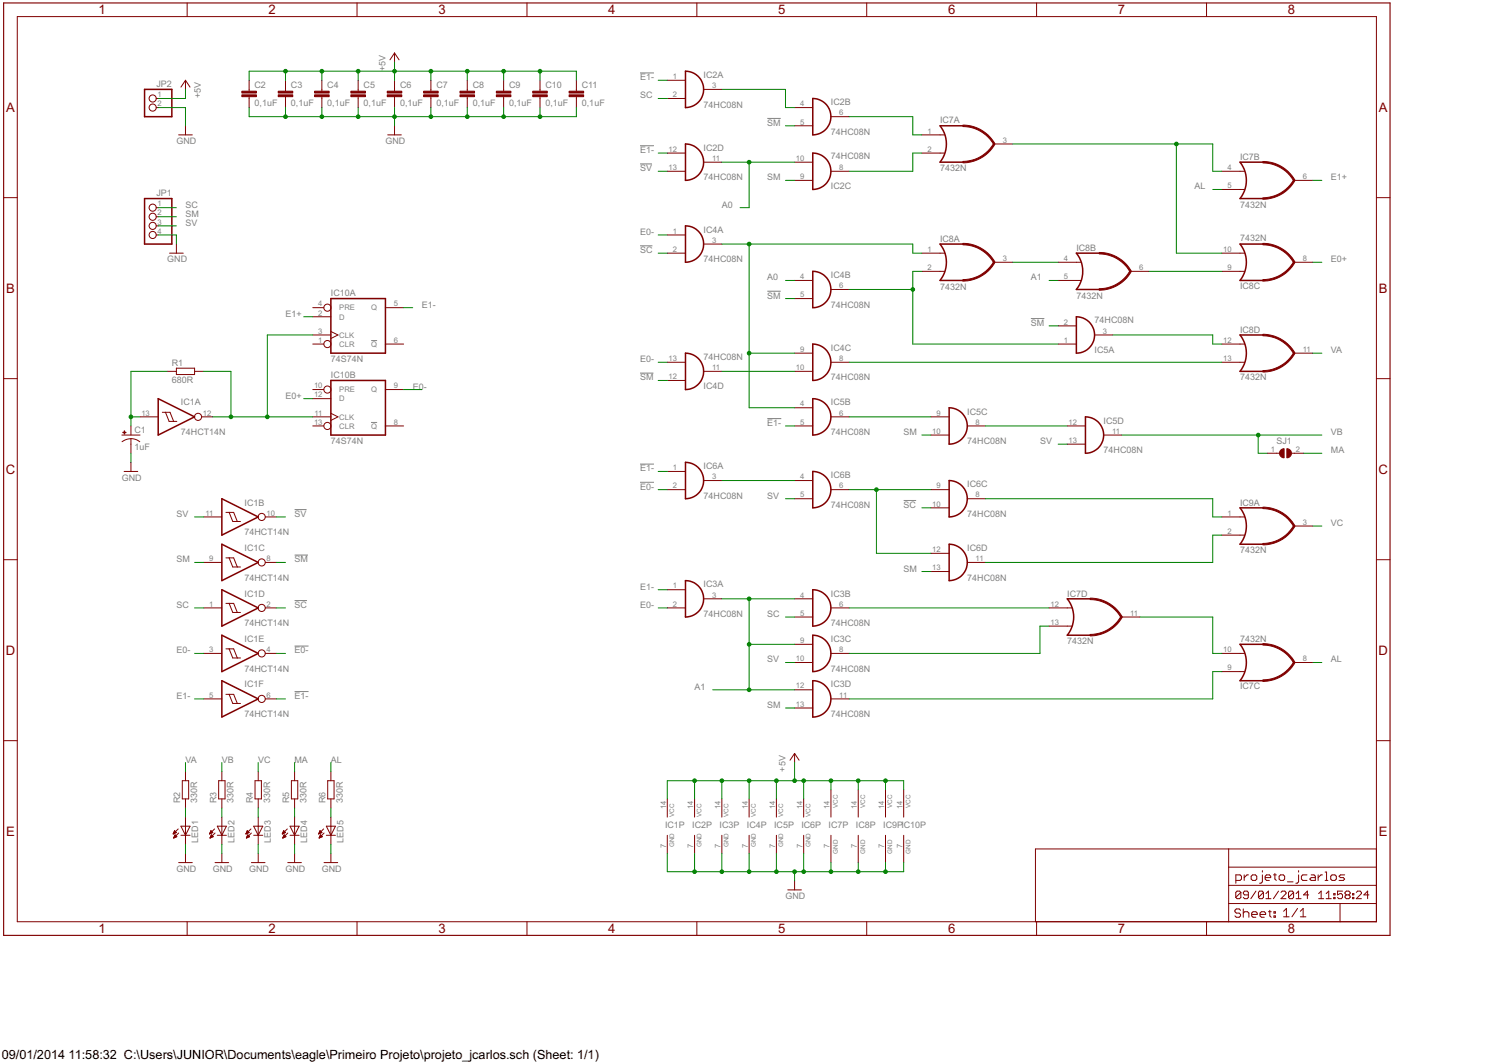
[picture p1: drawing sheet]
<svg xmlns="http://www.w3.org/2000/svg" width="420mm" height="297mm" viewBox="0 0 420 297" stroke-linecap="round" stroke-linejoin="round" font-family="sans-serif">
<g fill="none" stroke="#808080" stroke-width=".28">
<path d="M178.8 20.4h3.9M214.4 33.1h3.7M178.8 40.7h3.9M178.8 45.8h3.3M178.8 68.6h3.5M103.7 95.1h1.6M214.4 81.3h3.7M288 88.9h3.7M103.7 117.9h1.6M178.8 104.2h3.7M214.4 116.9h3.8M178.8 129.6h3.9"/>
<path d="M178.8 134.6h3.9M252.5 139.7h3.4M82.3 155h3.7M82.3 142.3h3.3M82.3 167.7h3.5M82.3 193.1h3.9M82.3 180.4h3.9"/>
</g>
<g fill="none" stroke="#800000" stroke-width=".42">
<path d="M191.5 19.9a5.1 5.1 0 0 1 5.1 5.1 5.1 5.1 0 0 1-5.1 5zM40.4 25h7.6v7.6h-7.6zM227.1 27.5a5.1 5.1 0 0 1 5 5.1 5.1 5.1 0 0 1-5 5.1zM268.9 35.1h-6.3a8.1 8.1 0 0 1 0 10.2h6.3M40.4 55.4h7.6v12.7h-7.6zM191.5 40.2a5.1 5.1 0 0 1 5.1 5.1 5.1 5.1 0 0 1-5.1 5.1zM227.1 42.7a5.1 5.1 0 0 1 5 5.1 5.1 5.1 0 0 1-5 5.1zM352.8 45.3h-6.4a8.1 8.1 0 0 1 0 10.1h6.4M191.5 63.1a5.1 5.1 0 0 1 5.1 5 5.1 5.1 0 0 1-5.1 5.1zM227.1 75.8a5.1 5.1 0 0 1 5 5 5.1 5.1 0 0 1-5 5.1zM268.9 68.1h-6.3a8.1 8.1 0 0 1 0 10.2h6.3M307 70.7h-6.3a8.1 8.1 0 0 1 0 10.1h6.3"/>
<path d="M352.8 68.1h-6.4a8.1 8.1 0 0 1 0 10.2h6.4M92.4 83.4h15.3v15.2h-15.3zM191.5 98.6a5.1 5.1 0 0 1 5.1 5.1 5.1 5.1 0 0 1-5.1 5.1zM227.1 96.1a5.1 5.1 0 0 1 5 5 5.1 5.1 0 0 1-5 5.1zM300.7 88.4a5.1 5.1 0 0 1 5.1 5.1 5.1 5.1 0 0 1-5.1 5.1zM352.8 93.5h-6.4a8.1 8.1 0 0 1 0 10.2h6.4M44.2 111.3l10.2 5.1-10.2 5.1zM92.4 106.2h15.3v15.3h-15.3zM227.1 111.3a5.1 5.1 0 0 1 5 5.1 5.1 5.1 0 0 1-5 5.1zM265.2 113.8a5.1 5.1 0 0 1 5 5.1 5.1 5.1 0 0 1-5 5.1zM303.2 116.4a5.1 5.1 0 0 1 5.1 5.1 5.1 5.1 0 0 1-5.1 5zM62 139.2l10.1 5.1-10.1 5.1z"/>
<path d="M191.5 129.1a5.1 5.1 0 0 1 5.1 5.1 5.1 5.1 0 0 1-5.1 5zM227.1 131.6a5.1 5.1 0 0 1 5 5.1 5.1 5.1 0 0 1-5 5.1zM265.2 134.2a5.1 5.1 0 0 1 5 5 5.1 5.1 0 0 1-5 5.1zM62 151.9l10.1 5.1-10.1 5.1zM265.2 151.9a5.1 5.1 0 0 1 5 5.1 5.1 5.1 0 0 1-5 5.1zM352.8 141.8h-6.4a8.1 8.1 0 0 1 0 10.1h6.4M62 164.6l10.1 5.1-10.1 5.1zM62 177.3l10.1 5.1-10.1 5.1zM191.5 162.1a5.1 5.1 0 0 1 5.1 5.1 5.1 5.1 0 0 1-5.1 5.1zM227.1 164.6a5.1 5.1 0 0 1 5 5.1 5.1 5.1 0 0 1-5 5.1zM227.1 177.3a5.1 5.1 0 0 1 5 5.1 5.1 5.1 0 0 1-5 5.1zM304.5 167.2h-6.3a8.1 8.1 0 0 1 0 10.1h6.3"/>
<path d="M352.8 179.9h-6.4a8.1 8.1 0 0 1 0 10.1h6.4M62 190l10.1 5.1-10.1 5.1zM227.1 190a5.1 5.1 0 0 1 5 5.1 5.1 5.1 0 0 1-5 5.1z"/>
</g>
<g fill="none" stroke="#800000" stroke-width=".28">
<path d="M4.8 4.6h379.7v252.7h-379.7zM52.3 .8v3.8M99.7 .8v3.8M110.2 14.8v2.5M110.2 14.8l1.3 1.9M110.2 14.8l-1.3 1.9M147.2 .8v3.8M194.7 .8v3.8M242.1 .8v3.8M289.6 .8v3.8M337.1 .8v3.8M43.6 27.5h.6"/>
<path d="M43.6 30h.6M49.9 37.7h3.8M51.8 22.4l-1.3 1.9M51.8 22.4l1.3 1.9M51.8 22.4v2.6M51.8 35.1v2.6M69.6 22.4v3.1M69.6 27v3M79.8 22.4v3.1M79.8 27v3M89.9 22.4v3.1M89.9 27v3"/>
<path d="M100.1 22.4v3.1M100.1 27v3M108.3 37.7h3.8M110.2 22.4v3.1M110.2 27v3M110.2 35.1v2.6M120.4 22.4v3.1M120.4 27v3M130.5 22.4v3.1M130.5 27v3M140.7 22.4v3.1M140.7 27v3"/>
<path d="M150.9 22.4v3.1M150.9 27v3M161 22.4v3.1M161 27v3M186.4 22.4h5.1M186.4 27.5h5.1M196.6 25h5.1M222 30h5.1M222 35.1h5.1M232.1 32.6h5.1M257.5 37.7h6.4M1 55.2h3.8"/>
<path d="M43.6 58h.6M186.4 47.8h5.1M186.4 42.7h5.1M196.6 45.3h5.1M222 50.4h5.1M222 45.3h5.1M232.1 47.8h5.1M257.5 42.7h6.4M277.8 40.2h5.1M341.3 47.8h6.4M341.3 52.9h6.4M361.7 50.4h5"/>
<path d="M384.5 55.2h3.8M43.6 65.6h.6M43.6 60.5h.6M43.6 63.1h.6M47.4 70.7h3.8M49.3 68.1v2.6M186.4 65.6h5.1M186.4 70.7h5.1M196.6 68.1h5.1M222 78.3h5.1M257.5 70.7h6.4M257.5 75.8h6.4"/>
<path d="M277.8 73.2h5.1M295.6 78.3h6.4M295.6 73.2h6.4M315.9 75.8h5.1M341.3 70.7h6.4M341.3 75.8h6.4M361.7 73.2h5M87.4 96.1h3.1M87.4 93.5h5M87.4 88.4h5M87.4 85.9h3.1M92.4 92.5l2 1-2 1"/>
<path d="M107.7 96.1h5.1M107.7 85.9h5.1M222 83.4h5.1M222 98.6h5.1M232.1 80.8h5.1M295.6 96.1h5.1M295.6 91h5.1M305.8 93.5h5.1M341.3 96.1h6.4M361.7 98.6h5M1 105.7h3.8M36.6 118.9v2.6"/>
<path d="M39.1 116.4h5.1M45.3 115.1h2.2l1 2.5M46.2 115.1l1 2.5h2.2M46.7 103.7h2.6M49.3 102.8h5.1v1.8h-5.1zM54.4 103.7h2.5M56.3 116.4h3.1M87.4 116.4h5M87.4 118.9h3.1M87.4 111.3h5M87.4 108.8h3.1M92.4 115.4l2 1-2 1"/>
<path d="M107.7 118.9h5.1M107.7 108.8h5.1M186.4 101.1h5.1M186.4 106.2h5.1M196.6 103.7h5.1M222 103.7h5.1M222 113.8h5.1M222 118.9h5.1M232.1 116.4h5.1M232.1 101.1h5.1M260.1 116.4h5.1M270.2 118.9h5.1"/>
<path d="M298.2 118.9h5M341.3 101.1h6.4M384.5 105.7h3.8M34 121.5h5.1M34.1 123.3l1.4-.7 1.1-.1v4M34.7 131.6h3.8M36.6 122.4l1.5 .4 1 .5M36.6 129.1v2.5M186.4 131.6h5.1M186.4 136.7h5.1M196.6 134.2h5.1M222 134.2h5.1"/>
<path d="M222 139.2h5.1M232.1 136.7h5.1M260.1 121.5h5.1M260.1 136.7h5.1M270.2 139.2h5.1M298.2 124h5M308.3 121.5h5.1M354 126.5h3.5M360.8 126.5h3.4M1 156.3h3.8M56.9 144.3h5.1M56.9 157h5.1"/>
<path d="M63.1 143h2.2l1 2.6M63.1 155.7h2.2l1 2.6M64 143l1 2.6h2.2M64 155.7l1 2.6h2.2M74.1 144.3h3.1M74.1 157h3.1M260.1 141.8h5.1M260.1 154.5h5.1M260.1 159.6h5.1M270.2 157h5.1M341.3 144.3h6.4M341.3 149.4h6.4"/>
<path d="M361.7 146.9h5M384.5 156.3h3.8M56.9 169.7h5.1M63.1 168.4h2.2l1 2.6M64 168.4l1 2.6h2.2M74.1 169.7h3.1M186.4 169.7h5.1M186.4 164.6h5.1M196.6 167.2h5.1M222 167.2h5.1M222 172.3h5.1M222 179.9h5.1"/>
<path d="M232.1 169.7h5.1M293.1 169.7h6.3M293.1 174.8h6.3M313.4 172.3h5.1M56.9 182.4h5.1M56.9 195.1h5.1M63.1 181.1h2.2l1 2.6M63.1 193.8h2.2l1 2.6M64 181.1l1 2.6h2.2M64 193.8l1 2.6h2.2M74.1 182.4h3.1M74.1 195.1h3.1"/>
<path d="M222 185h5.1M222 192.6h5.1M222 197.7h5.1M232.1 182.4h5.1M232.1 195.1h5.1M341.3 182.4h6.4M341.3 187.5h6.4M361.7 185h5M1 206.8h3.8M50.9 218h1.8v5h-1.8zM51.8 215.4v2.6M61.1 218h1.8v5h-1.8z"/>
<path d="M62 215.4v2.6M71.2 218h1.8v5h-1.8zM72.1 215.4v2.6M81.4 218h1.8v5h-1.8zM82.3 215.4v2.6M91.5 218h1.8v5h-1.8zM92.4 215.4v2.6M222 210.3l1.2 1.9M222 210.3l-1.3 1.9M222 210.3v2.6M384.5 206.8h3.8M48.4 232.8h.1"/>
<path d="M48.5 232.7h.2M48.5 232.5h.5M48.6 232.4h.7M48.6 233.9h.1M48.6 232.3h.5M48.6 233.7h.4M48.7 232.2h.3M48.7 233.6h.6M48.7 232.1h.2M48.7 233.5h.6M48.7 233.4h.5M48.8 231.9l-.4 .9"/>
<path d="M48.8 231.9l.5 .5-.9 .4M48.8 231.9h.1M48.8 233.3h.3M48.9 233.2h.1M48.9 233.1l.5 .5-.9 .4zM49.8 231.4l-1.4 1.4M49.9 232.6l-1.4 1.4M50.5 230.7h2.6l-1.3 2.5zM50.5 233.2h2.6M51.8 223v2.6M51.8 228.1v7.6M51.8 238.3v2.5"/>
<path d="M58.5 232.8h.1M58.6 232.7h.3M58.7 232.5h.5M58.7 232.4h.7M58.7 233.9h.2M58.8 232.3h.5M58.8 233.7h.4M58.8 233.6h.7M58.8 232.2h.4M58.9 232.1h.2M58.9 233.5h.6M58.9 233.4h.5"/>
<path d="M58.9 231.9h.1M58.9 231.9l-.4 .9M58.9 231.9l.5 .5M59 233.3h.2M59 233.2h.1M59.1 233.1l.5 .5-.9 .4zM59.4 232.4l-.9 .4M59.9 231.4l-1.4 1.4M60.1 232.6l-1.4 1.4M60.7 233.2h2.5M60.7 230.7h2.5l-1.2 2.5zM62 223v2.6"/>
<path d="M62 228.1v7.6M62 238.3v2.5M68.7 232.8h.1M68.8 232.7h.3M68.8 232.5h.5M68.9 232.4h.7M68.9 233.9h.1M68.9 232.3h.5M68.9 233.7h.4M69 233.6h.6M69 232.2h.3M69 232.1h.2"/>
<path d="M69 233.5h.6M69.1 231.9h.1M69.1 233.4h.4M69.1 231.9l-.4 .9M69.1 231.9l.5 .5-.9 .4M69.1 233.3h.3M69.2 233.2h.1M69.2 233.1l.5 .5-.9 .4zM70.1 231.4l-1.4 1.4M70.2 232.6l-1.4 1.4M70.9 233.2h2.5M70.9 230.7h2.5l-1.3 2.5z"/>
<path d="M72.1 223v2.6M72.1 228.1v7.6M72.1 238.3v2.5M78.9 232.8h.1M78.9 232.7h.3M79 232.5h.5M79 233.9h.2M79 232.4h.7M79.1 232.3h.5M79.1 233.7h.4M79.1 233.6h.7M79.1 232.2h.4"/>
<path d="M79.2 232.1h.2M79.2 233.5h.6M79.2 231.9h.1M79.2 233.4h.5M79.2 231.9l-.3 .9M79.2 231.9l.6 .5M79.3 233.3h.3M79.3 233.2h.1M79.4 233.1l.5 .5-.9 .4zM79.8 232.4l-.9 .4M80.3 231.4l-1.4 1.4M80.4 232.6l-1.4 1.4"/>
<path d="M81 233.2h2.6M81 230.7h2.6l-1.3 2.5zM82.3 223v2.6M82.3 228.1v7.6M82.3 238.3v2.5M89 232.8h.1M89.1 232.7h.3M89.1 232.5h.6M89.2 233.9h.2M89.2 232.4h.7M89.2 232.3h.6M89.2 233.7h.4"/>
<path d="M89.3 232.2h.3M89.3 233.6h.6M89.3 232.1h.2M89.3 233.5h.7M89.4 231.9h.1M89.4 233.4h.4M89.4 231.9l-.4 .9M89.4 231.9l.5 .5M89.5 233.3h.2M89.5 233.2h.1M89.5 233.1l.5 .5-.8 .4zM89.9 232.4l-.9 .4"/>
<path d="M90.4 231.4l-1.4 1.4M90.5 232.6l-1.3 1.4M91.2 233.2h2.5M91.2 230.7h2.5l-1.3 2.5zM92.4 223v2.6M92.4 228.1v7.6M92.4 238.3v2.5M186.4 223v5.1M186.4 233.2v5.1M194 223v5.1M194 233.2v5.1M201.7 223v5.1"/>
<path d="M201.7 233.2v5.1M209.3 223v5.1M209.3 233.2v5.1M216.9 223v5.1M216.9 233.2v5.1M224.5 223v5.1M224.5 233.2v5.1M232.1 220.5v7.6M232.1 233.2v7.6M239.8 220.5v7.6M239.8 233.2v7.6M247.4 220.5v7.6"/>
<path d="M247.4 233.2v7.6M252.5 220.5v7.6M252.5 233.2v7.6M343.2 237v20.3M384.5 237h-95.2v20.3M49.9 240.8h3.8M52.3 257.3v3.8M60.1 240.8h3.8M70.2 240.8h3.8M80.4 240.8h3.8M90.5 240.8h3.8M99.7 257.3v3.8"/>
<path d="M147.2 257.3v3.8M194.7 257.3v3.8M220.1 248.4h3.8M222 245.9v2.5M242.1 257.3v3.8M289.6 257.3v3.8M337.1 257.3v3.8M343.2 252.2h41.3M343.2 247.2h41.3M343.2 242.1h41.3M345.2 245.8h1.2l.4-.4v-.8l-.4-.4h-1.2v2.4M346.6 254.1l-.4-.4h-.8l-.4 .4v.4l.4 .4h.8l.4 .4v.4l-.4 .4h-.8l-.4-.4"/>
<path d="M346.6 249.1l-.3-.3h-.7l-.4 .3v1.4M346.6 249.1v1.4l-.3 .4h-.7l-.4-.4M346.6 249.1l-1.4 1.4M347.3 253.7v2.4M347.3 254.9l.4-.4h.8l.4 .4v1.2M347.6 244.2v1.6M348.7 249.8h-1l-.4-.3v-.4l.4-.3h.7l.3 .3v1.4l-.3 .4h-.7l-.4-.4M348.8 244.2h-.4l-.8 .8M349.5 244.6l.4-.4h.8l.4 .4v.8l-.4 .4h-.8l-.4-.4zM349.7 255.3h1.5v-.4l-.4-.4h-.7l-.4 .4v.8l.4 .4h.7M350.9 248.8l-1.5 2.1M352 255.3h1.6v-.4l-.4-.4h-.8l-.4 .4v.8l.4 .4h.8"/>
<path d="M352.7 244.2v2l-.4 .4h-.4M352.7 243.1v.4M353 249.1l-.4-.3h-.7l-.3 .3v1.4M353 249.1v1.4l-.4 .4h-.7l-.3-.4M353 249.1l-1.4 1.4M353.4 245h1.6v-.4l-.4-.4h-.8l-.4 .4v.8l.4 .4h.8M353.7 250.9h1.3M353.7 249.5l.7-.7v2.1M354.4 254.5h.7M354.7 254.1v1.6l.4 .4M355.8 244.2h.8M355.9 254.5h.4v.4h-.4z"/>
<path d="M355.9 255.7h.4v.4h-.4zM356.2 243.8v1.6l.4 .4M357.2 248.8l-1.5 2.1M357.7 244.2h.8l.4 .4v.8l-.4 .4h-.8l-.4-.4v-.8zM357.9 249.1l.3-.3h.7l.4 .3v.4l-1.4 1.4h1.4M358.6 254.4l.8-.8v2.3M358.6 255.9h1.5M359.7 246.2h1.5M361.4 249.1l-.4-.3h-.7l-.3 .3v1.4M361.4 249.1v1.4l-.4 .4h-.7l-.3-.4M361.4 249.1l-1.4 1.4M362.1 249.5l.7-.7v2.1"/>
<path d="M362.1 250.9h1.4M362.5 253.6l-1.6 2.3M362.8 244.2v2l-.4 .4h-.4M362.8 243.1v.4M363.3 255.9h1.5M363.3 254.4l.7-.8v2.3M365.1 244.2h-1.1l-.4 .4v.8l.4 .4h1.1M365.6 249.8h-1.4l1-1v2.1M366.3 244.2h.8l.4 .4v1.2h-1.2l-.4-.4 .4-.4h1.2M368.2 244.2v1.6M368.4 250.9h1.4M368.4 249.5l.7-.7v2.1"/>
<path d="M369.4 244.2h-.4l-.8 .8M370.2 245.8h.8M370.2 243.5h.4v2.3M370.5 250.9h1.4M370.5 249.5l.7-.7v2.1M372.1 244.2h.8l.4 .4v.8l-.4 .4h-.8l-.3-.4v-.8zM372.6 250.5h.4v.4h-.4zM372.6 249.5h.4v.3h-.4zM374.4 252.2v5.1M375.1 248.8h-1.4v1l1-.3 .4 .3v.7l-.4 .4h-.7l-.3-.4M375.6 244.2h-1.1l-.4 .4 .4 .4h.8l.3 .4-.3 .4h-1.2M376.1 249.8l-.3-.3v-.4l.3-.3h.7l.4 .3v.4l-.4 .3"/>
<path d="M376.1 249.8l-.3 .4v.3l.3 .4h.7l.4-.4v-.3l-.4-.4M376.1 249.8h.7M377.8 250.5h.4v.4h-.4zM377.8 249.5h.4v.3h-.4zM378.9 249.1l.4-.3h.7l.3 .3v.4l-1.4 1.4h1.4M382.4 249.8h-1.4l1.1-1v2.1"/>
<circle cx="42.7" cy="27.5" r=".99"/>
<circle cx="42.7" cy="30" r=".99"/>
<circle cx="42.7" cy="58" r=".99"/>
<circle cx="42.7" cy="63.1" r=".99"/>
<circle cx="42.7" cy="60.5" r=".99"/>
<circle cx="42.7" cy="65.6" r=".99"/>
<circle cx="91.5" cy="96.1" r=".99"/>
<circle cx="91.5" cy="85.9" r=".99"/>
<circle cx="55.3" cy="116.4" r=".99"/>
<circle cx="91.5" cy="108.8" r=".99"/>
<circle cx="91.5" cy="118.9" r=".99"/>
<circle cx="73.1" cy="157" r=".99"/>
<circle cx="73.1" cy="144.3" r=".99"/>
<circle cx="73.1" cy="169.7" r=".99"/>
<circle cx="73.1" cy="195.1" r=".99"/>
<circle cx="73.1" cy="182.4" r=".99"/>
</g>
<g fill="#800000" stroke="#800000" stroke-width=".28">
<path d="M269 45.1a10 10 0 0 0 8.6-5.1l.3 .2a10.2 10.2 0 0 1-8.9 5.3z" fill-rule="evenodd"/>
<path d="M269 34.9a10.2 10.2 0 0 1 8.9 5.2l-.3 .2a10 10 0 0 0-8.6-5z" fill-rule="evenodd"/>
<path d="M352.8 55.2a10 10 0 0 0 8.6-5l.4 .2a10.2 10.2 0 0 1-9 5.2z" fill-rule="evenodd"/>
<path d="M352.8 45.1a10.2 10.2 0 0 1 9 5.2l-.4 .2a10 10 0 0 0-8.6-5z" fill-rule="evenodd"/>
<path d="M352.8 179.7a10.2 10.2 0 0 1 9 5.2l-.4 .2a10 10 0 0 0-8.6-5z" fill-rule="evenodd"/>
<path d="M352.8 189.8a9.9 9.9 0 0 0 8.6-5l.4 .2a10.4 10.4 0 0 1-9 5.2z" fill-rule="evenodd"/>
<path d="M304.5 177.1a9.9 9.9 0 0 0 8.6-5l.4 .2a10.4 10.4 0 0 1-9 5.2z" fill-rule="evenodd"/>
<path d="M304.5 167a10.2 10.2 0 0 1 9 5.2l-.4 .2a9.9 9.9 0 0 0-8.6-5z" fill-rule="evenodd"/>
<path d="M269 78.1a9.9 9.9 0 0 0 8.6-5.1l.3 .3a10.4 10.4 0 0 1-8.9 5.2z" fill-rule="evenodd"/>
<path d="M269 67.9a10.2 10.2 0 0 1 8.9 5.3l-.3 .2a10 10 0 0 0-8.6-5.1z" fill-rule="evenodd"/>
<path d="M307.1 80.6a9.9 9.9 0 0 0 8.6-5l.3 .2a10.4 10.4 0 0 1-8.9 5.2z" fill-rule="evenodd"/>
<path d="M307.1 70.5a10.2 10.2 0 0 1 8.9 5.2l-.3 .2a9.9 9.9 0 0 0-8.6-5z" fill-rule="evenodd"/>
<path d="M352.8 67.9a10.2 10.2 0 0 1 9 5.3l-.4 .2a10 10 0 0 0-8.6-5.1z" fill-rule="evenodd"/>
<path d="M352.8 78.1a9.9 9.9 0 0 0 8.6-5.1l.4 .3a10.4 10.4 0 0 1-9 5.2z" fill-rule="evenodd"/>
<path d="M352.8 103.5a10 10 0 0 0 8.6-5.1l.4 .3a10.3 10.3 0 0 1-9 5.2z" fill-rule="evenodd"/>
<path d="M352.8 93.3a10.3 10.3 0 0 1 9 5.3l-.4 .1a9.9 9.9 0 0 0-8.6-5z" fill-rule="evenodd"/>
<path d="M352.8 151.7a10 10 0 0 0 8.6-5l.4 .2a10.2 10.2 0 0 1-9 5.2z" fill-rule="evenodd"/>
<path d="M352.8 141.6a10.3 10.3 0 0 1 9 5.2l-.4 .2a10 10 0 0 0-8.6-5z" fill-rule="evenodd"/>
<path d="M359.5 125.3a1.27 1.27 0 0 1 1.3 1.2 1.27 1.27 0 0 1-1.3 1.3z" fill-rule="evenodd"/>
<path d="M357.8 125.7l.9-.4v2.5a1.26 1.26 0 0 1-1.1-.7 1.26 1.26 0 0 1 .2-1.4z" fill-rule="evenodd"/>
</g>
<g fill="#800000" stroke="#800000" stroke-width=".28">
<path d="M34.3 120.7l.9 .1z"/>
<path d="M34.7 120.3l.1 .9z"/>
<path d="M67.6 26.5h4v.5h-4z"/>
<path d="M67.6 25.5h4v.5h-4z"/>
<path d="M77.7 26.5h4.1v.5h-4.1z"/>
<path d="M77.7 25.5h4.1v.5h-4.1z"/>
<path d="M87.9 26.5h4v.5h-4z"/>
<path d="M87.9 25.5h4v.5h-4z"/>
<path d="M98 26.5h4.1v.5h-4.1z"/>
<path d="M98 25.5h4.1v.5h-4.1z"/>
<path d="M108.2 26.5h4v.5h-4z"/>
<path d="M108.2 25.5h4v.5h-4z"/>
<path d="M118.3 26.5h4.1v.5h-4.1z"/>
<path d="M118.3 25.5h4.1v.5h-4.1z"/>
<path d="M128.5 26.5h4.1v.5h-4.1z"/>
<path d="M128.5 25.5h4.1v.5h-4.1z"/>
<path d="M138.7 26.5h4v.5h-4z"/>
<path d="M138.7 25.5h4v.5h-4z"/>
<path d="M148.8 26.5h4.1v.5h-4.1z"/>
<path d="M148.8 25.5h4.1v.5h-4.1z"/>
<path d="M159 26.5h4v.5h-4z"/>
<path d="M159 25.5h4v.5h-4z"/>
</g>
<path d="M1 .8h387.3v260.3h-387.3z" fill="none" stroke="#800000" stroke-width=".32"/>
<g fill="none" stroke="#008000" stroke-width=".28">
<path d="M79.8 19.9v2.5M89.9 19.9v2.5M100.1 19.9v2.5M110.2 17.3v5.1M120.4 19.9v2.5M130.5 19.9v2.5M140.7 19.9v2.5M150.9 19.9v2.5M44.2 30h7.6v5.1M51.8 25v2.5h-7.6M69.6 22.4v-2.5h91.4v2.5M69.6 30v2.6h91.4v-2.6"/>
<path d="M79.8 30v2.6M89.9 30v2.6M100.1 30v2.6M110.2 30v5.1M120.4 30v2.6M130.5 30v2.6M140.7 30v2.6M150.9 30v2.6M183.9 27.5h2.5M183.9 22.4h2.5M201.7 25h17.7v5h2.6M219.4 35.1h2.6"/>
<path d="M237.2 32.6h17.8v5.1h2.5M44.2 58h5.1M183.9 42.7h2.5M183.9 47.8h2.5M201.7 45.3h20.3M209.3 45.3v12.7h-2.6M219.4 50.4h2.6M257.5 42.7h-2.5v5.1h-17.8M282.9 40.2h55.9v7.6h2.5M328.6 40.2v30.5h12.7M338.8 52.9h2.5M366.7 50.4h2.6"/>
<path d="M44.2 65.6h5.1v2.5M44.2 63.1h5.1M44.2 60.5h5.1M183.9 65.6h2.5M183.9 70.7h2.5M201.7 68.1h53.3v2.6h2.5M209.3 68.1v45.7h12.7M219.4 78.3h2.6M257.5 75.8h-2.5v20.3h40.6M282.9 73.2h12.7M293.1 78.3h2.5M321 75.8h20.3"/>
<path d="M366.7 73.2h2.6M84.8 88.4h2.6M87.4 93.5h-12.7v22.9M112.8 85.9h2.5M209.3 98.6h12.7M219.4 83.4h2.6M237.2 80.8h17.8M293.1 91h2.5M310.9 93.5h27.9v2.6h2.5M366.7 98.6h2.6M36.6 116.4h2.5M46.7 103.7h-10.1v15.2"/>
<path d="M56.9 103.7h7.6v12.7M59.4 116.4h28M84.8 111.3h2.6M112.8 108.8h5M183.9 101.1h2.5M183.9 106.2h2.5M201.7 103.7h20.3M219.4 118.9h2.6M237.2 116.4h22.9M237.2 101.1h104.1M275.3 118.9h22.9M36.6 126.5v2.6"/>
<path d="M183.9 131.6h2.5M183.9 136.7h2.5M201.7 134.2h20.3M219.4 139.2h2.6M237.2 136.7h22.9M244.8 136.7v17.8h15.3M257.5 121.5h2.6M275.3 139.2h63.5v5.1h2.5M295.6 124h2.6M313.4 121.5h55.9M351.5 121.5v5h2.5M364.2 126.5h5.1"/>
<path d="M54.4 144.3h2.5M54.4 157h2.5M77.2 144.3h2.6M77.2 157h2.6M257.5 159.6h2.6M257.5 141.8h2.6M341.3 149.4h-2.5v7.6h-63.5M366.7 146.9h2.6M54.4 169.7h2.5M77.2 169.7h2.6M183.9 164.6h2.5M183.9 169.7h2.5"/>
<path d="M201.7 167.2h20.3M209.3 167.2v25.4M209.3 179.9h12.7M219.4 172.3h2.6M237.2 169.7h55.9M293.1 174.8h-2.6v7.6h-53.3M318.5 172.3h20.3v10.1h2.5M54.4 195.1h2.5M54.4 182.4h2.5M77.2 195.1h2.6M77.2 182.4h2.6M199.1 192.6h22.9"/>
<path d="M219.4 185h2.6M219.4 197.7h2.6M341.3 187.5h-2.5v7.6h-101.6M366.7 185h2.6M51.8 212.9v2.5M62 212.9v2.5M72.1 212.9v2.5M82.3 212.9v2.5M92.4 212.9v2.5M194 218v5M201.7 218v5M209.3 218v5"/>
<path d="M216.9 218v5M222 212.9v5.1M224.5 218v5M232.1 218v2.5M239.8 218v2.5M247.4 218v2.5M51.8 225.6v2.5M51.8 235.7v2.6M62 225.6v2.5M62 235.7v2.6M72.1 225.6v2.5M72.1 235.7v2.6"/>
<path d="M82.3 225.6v2.5M82.3 235.7v2.6M92.4 225.6v2.5M92.4 235.7v2.6M186.4 238.3v5.1h66.1v-2.6M194 238.3v5.1M201.7 238.3v5.1M209.3 238.3v5.1M216.9 238.3v5.1M224.5 238.3v5.1M252.5 220.5v-2.5h-66.1v5M222 243.4v2.5"/>
<path d="M232.1 240.8v2.6M239.8 240.8v2.6M247.4 240.8v2.6"/>
</g>
<g fill="#008000" stroke="#008000" stroke-width=".28">
<circle cx="110.2" cy="19.9" r=".51"/>
<circle cx="79.8" cy="19.9" r=".51"/>
<circle cx="89.9" cy="19.9" r=".51"/>
<circle cx="100.1" cy="19.9" r=".51"/>
<circle cx="120.4" cy="19.9" r=".51"/>
<circle cx="140.7" cy="19.9" r=".51"/>
<circle cx="130.5" cy="19.9" r=".51"/>
<circle cx="150.9" cy="19.9" r=".51"/>
<circle cx="222" cy="218" r=".51"/>
<circle cx="194" cy="218" r=".51"/>
<circle cx="201.7" cy="218" r=".51"/>
<circle cx="209.3" cy="218" r=".51"/>
<circle cx="216.9" cy="218" r=".51"/>
<circle cx="224.5" cy="218" r=".51"/>
<circle cx="232.1" cy="218" r=".51"/>
<circle cx="239.8" cy="218" r=".51"/>
<circle cx="247.4" cy="218" r=".51"/>
<circle cx="36.6" cy="116.4" r=".51"/>
<circle cx="74.7" cy="116.4" r=".51"/>
<circle cx="64.5" cy="116.4" r=".51"/>
<circle cx="79.8" cy="32.6" r=".51"/>
<circle cx="89.9" cy="32.6" r=".51"/>
<circle cx="100.1" cy="32.6" r=".51"/>
<circle cx="110.2" cy="32.6" r=".51"/>
<circle cx="120.4" cy="32.6" r=".51"/>
<circle cx="130.5" cy="32.6" r=".51"/>
<circle cx="140.7" cy="32.6" r=".51"/>
<circle cx="150.9" cy="32.6" r=".51"/>
<circle cx="222" cy="243.4" r=".51"/>
<circle cx="194" cy="243.4" r=".51"/>
<circle cx="201.7" cy="243.4" r=".51"/>
<circle cx="209.3" cy="243.4" r=".51"/>
<circle cx="216.9" cy="243.4" r=".51"/>
<circle cx="224.5" cy="243.4" r=".51"/>
<circle cx="232.1" cy="243.4" r=".51"/>
<circle cx="239.8" cy="243.4" r=".51"/>
<circle cx="247.4" cy="243.4" r=".51"/>
<circle cx="209.3" cy="167.2" r=".51"/>
<circle cx="209.3" cy="179.9" r=".51"/>
<circle cx="209.3" cy="192.6" r=".51"/>
<circle cx="209.3" cy="68.1" r=".51"/>
<circle cx="209.3" cy="98.6" r=".51"/>
<circle cx="255" cy="80.8" r=".51"/>
<circle cx="351.5" cy="121.5" r=".51"/>
<circle cx="328.6" cy="40.2" r=".51"/>
<circle cx="209.3" cy="45.3" r=".51"/>
<circle cx="244.8" cy="136.7" r=".51"/>
</g>
<g font-size="4.1" fill="#800000">
<text x="27.5" y="4">1</text>
<text x="75" y="4">2</text>
<text x="122.5" y="4">3</text>
<text x="169.9" y="4">4</text>
<text x="217.4" y="4">5</text>
<text x="264.8" y="4">6</text>
<text x="312.3" y="4">7</text>
<text x="359.8" y="4">8</text>
<text x="1.7" y="31.2">A</text>
<text x="385.2" y="31.2">A</text>
<text x="1.7" y="81.7">B</text>
<text x="385.2" y="81.7">B</text>
<text x="1.6" y="132.3">C</text>
<text x="385.1" y="132.3">C</text>
<text x="1.6" y="182.8">D</text>
<text x="385.1" y="182.8">D</text>
<text x="1.7" y="233.3">E</text>
<text x="385.2" y="233.3">E</text>
<text x="27.5" y="260.5">1</text>
<text x="75" y="260.5">2</text>
<text x="122.5" y="260.5">3</text>
<text x="169.9" y="260.5">4</text>
<text x="217.4" y="260.5">5</text>
<text x="264.8" y="260.5">6</text>
<text x="312.3" y="260.5">7</text>
<text x="359.8" y="260.5">8</text>
</g>
<g font-size="4">
<text x=".5" y="295.5">09/01/2014</text>
<text x="19.2" y="295.5">11:58:32 C:\Users\JUNIOR\Documents\eagle\Primeiro Projeto\projeto_jcarlos.sch (Sheet: 1/1)</text>
</g>
<g font-size="2.8" fill="#808080">
<text x="107.7" y="19.9" transform="rotate(-90 107.7 19.9)">+5V</text>
<text x="178.8" y="22.4">E1-</text>
<text x="196.6" y="21.8">IC2A</text>
<text x="43.7" y="24.3">JP2</text>
<text x="56.1" y="27.5" transform="rotate(-90 56.1 27.5)">+5V</text>
<text x="71.1" y="29.7">0,1uF</text>
<text x="71.1" y="24.6">C2</text>
<text x="81.3" y="29.7">0,1uF</text>
<text x="81.3" y="24.6">C3</text>
<text x="91.4" y="29.7">0,1uF</text>
<text x="91.4" y="24.6">C4</text>
<text x="101.6" y="29.7">0,1uF</text>
<text x="101.6" y="24.6">C5</text>
<text x="111.7" y="29.7">0,1uF</text>
<text x="111.7" y="24.6">C6</text>
<text x="121.9" y="29.7">0,1uF</text>
<text x="121.9" y="24.6">C7</text>
<text x="132.1" y="29.7">0,1uF</text>
<text x="132.1" y="24.6">C8</text>
<text x="142.2" y="29.7">0,1uF</text>
<text x="142.2" y="24.6">C9</text>
<text x="152.4" y="29.7">0,1uF</text>
<text x="152.4" y="24.6">C10</text>
<text x="162.5" y="29.7">0,1uF</text>
<text x="162.5" y="24.6">C11</text>
<text x="178.8" y="27.5">SC</text>
<text x="232.1" y="29.4">IC2B</text>
<text x="196.6" y="30">74HC08N</text>
<text x="214.4" y="35.1">SM</text>
<text x="262.6" y="34.5">IC7A</text>
<text x="49.3" y="40.2">GND</text>
<text x="107.7" y="40.2">GND</text>
<text x="232.1" y="37.7">74HC08N</text>
<text x="178.8" y="42.7">E1-</text>
<text x="178.8" y="47.8">SV</text>
<text x="196.6" y="42.1">IC2D</text>
<text x="232.1" y="44.5">74HC08N</text>
<text x="262.6" y="47.8">7432N</text>
<text x="346.4" y="44.6">IC7B</text>
<text x="196.6" y="50.3">74HC08N</text>
<text x="214.4" y="50.3">SM</text>
<text x="232.1" y="52.8">IC2C</text>
<text x="333.7" y="52.9">AL</text>
<text x="371.8" y="50.3">E1+</text>
<text x="43.7" y="54.8">JP1</text>
<text x="51.8" y="58">SC</text>
<text x="201.7" y="58">A0</text>
<text x="346.4" y="58">7432N</text>
<text x="51.8" y="63">SV</text>
<text x="51.8" y="60.5">SM</text>
<text x="178.8" y="65.6">E0-</text>
<text x="196.6" y="65">IC4A</text>
<text x="178.8" y="70.7">SC</text>
<text x="262.6" y="67.5">IC8A</text>
<text x="300.7" y="70">IC8B</text>
<text x="346.4" y="67.4">7432N</text>
<text x="46.7" y="73.2">GND</text>
<text x="196.6" y="73.2">74HC08N</text>
<text x="232.1" y="77.7">IC4B</text>
<text x="371.8" y="73.2">E0+</text>
<text x="92.4" y="82.7">IC10A</text>
<text x="214.4" y="83.4">SM</text>
<text x="214.4" y="78.3">A0</text>
<text x="262.6" y="80.8">7432N</text>
<text x="288" y="78.3">A1</text>
<text x="300.7" y="83.4">7432N</text>
<text x="346.4" y="80.7">IC8C</text>
<text x="79.7" y="88.4">E1+</text>
<text x="117.8" y="85.9">E1-</text>
<text x="232.1" y="85.9">74HC08N</text>
<text x="288" y="91">SM</text>
<text x="305.8" y="90.2">74HC08N</text>
<text x="346.4" y="92.9">IC8D</text>
<text x="92.4" y="101.1">74S74N</text>
<text x="178.8" y="101.1">E0-</text>
<text x="196.6" y="100.4">74HC08N</text>
<text x="232.1" y="98">IC4C</text>
<text x="305.8" y="98.5">IC5A</text>
<text x="371.8" y="98.6">VA</text>
<text x="48" y="107">680R</text>
<text x="48" y="102.2">R1</text>
<text x="92.4" y="105.6">IC10B</text>
<text x="178.8" y="106.2">SM</text>
<text x="232.1" y="106.2">74HC08N</text>
<text x="346.4" y="106.2">7432N</text>
<text x="50.5" y="113.2">IC1A</text>
<text x="79.7" y="111.3">E0+</text>
<text x="115.3" y="108.8">E0-</text>
<text x="196.6" y="108.6">IC4D</text>
<text x="232.1" y="113.2">IC5B</text>
<text x="214.4" y="118.9">E1-</text>
<text x="270.2" y="115.7">IC5C</text>
<text x="308.3" y="118.3">IC5D</text>
<text x="37.6" y="125.6">1uF</text>
<text x="37.6" y="120.8">C1</text>
<text x="50.5" y="121.5">74HCT14N</text>
<text x="92.4" y="124">74S74N</text>
<text x="232.1" y="121.5">74HC08N</text>
<text x="252.4" y="121.5">SM</text>
<text x="270.2" y="124">74HC08N</text>
<text x="290.5" y="124">SV</text>
<text x="356.6" y="124">SJ1</text>
<text x="371.8" y="121.5">VB</text>
<text x="178.8" y="131.6">E1-</text>
<text x="196.6" y="131">IC6A</text>
<text x="308.3" y="126.5">74HC08N</text>
<text x="371.8" y="126.5">MA</text>
<text x="34" y="134.2">GND</text>
<text x="178.8" y="136.7">E0-</text>
<text x="232.1" y="133.5">IC6B</text>
<text x="270.2" y="136.1">IC6C</text>
<text x="68.3" y="141.1">IC1B</text>
<text x="196.6" y="139.2">74HC08N</text>
<text x="214.4" y="139.2">SV</text>
<text x="232.1" y="141.8">74HC08N</text>
<text x="252.4" y="141.8">SC</text>
<text x="346.4" y="141.1">IC9A</text>
<text x="49.3" y="144.3">SV</text>
<text x="68.3" y="149.4">74HCT14N</text>
<text x="82.3" y="144.3">SV</text>
<text x="270.2" y="144.3">74HC08N</text>
<text x="371.8" y="146.9">VC</text>
<text x="68.3" y="153.8">IC1C</text>
<text x="270.2" y="153.8">IC6D</text>
<text x="346.4" y="154.5">7432N</text>
<text x="49.3" y="157">SM</text>
<text x="82.3" y="157">SM</text>
<text x="252.4" y="159.6">SM</text>
<text x="68.3" y="162.1">74HCT14N</text>
<text x="68.3" y="166.5">IC1D</text>
<text x="178.8" y="164.6">E1-</text>
<text x="196.6" y="164">IC3A</text>
<text x="232.1" y="166.5">IC3B</text>
<text x="270.2" y="162.1">74HC08N</text>
<text x="298.2" y="166.5">IC7D</text>
<text x="49.3" y="169.7">SC</text>
<text x="82.3" y="169.7">SC</text>
<text x="178.8" y="169.7">E0-</text>
<text x="196.6" y="172.2">74HC08N</text>
<text x="214.4" y="172.2">SC</text>
<text x="68.3" y="174.8">74HCT14N</text>
<text x="68.3" y="179.2">IC1E</text>
<text x="232.1" y="174.8">74HC08N</text>
<text x="232.1" y="179.2">IC3C</text>
<text x="298.2" y="179.9">7432N</text>
<text x="346.4" y="179.1">7432N</text>
<text x="49.3" y="182.4">E0-</text>
<text x="82.3" y="182.4">E0-</text>
<text x="214.4" y="184.9">SV</text>
<text x="371.8" y="184.9">AL</text>
<text x="68.3" y="187.5">74HCT14N</text>
<text x="68.3" y="191.9">IC1F</text>
<text x="232.1" y="187.5">74HC08N</text>
<text x="232.1" y="191.9">IC3D</text>
<text x="49.3" y="195.1">E1-</text>
<text x="82.3" y="195.1">E1-</text>
<text x="194" y="192.6">A1</text>
<text x="214.4" y="197.6">SM</text>
<text x="346.4" y="192.4">IC7C</text>
<text x="68.3" y="200.2">74HCT14N</text>
<text x="232.1" y="200.2">74HC08N</text>
<text x="51.8" y="212.9">VA</text>
<text x="62" y="212.9">VB</text>
<text x="72.1" y="212.9">VC</text>
<text x="82.3" y="212.9">MA</text>
<text x="92.4" y="212.9">AL</text>
<text x="219.4" y="215.4" transform="rotate(-90 219.4 215.4)">+5V</text>
<text x="50.3" y="224.3" transform="rotate(-90 50.3 224.3)">R2</text>
<text x="55.1" y="224.3" transform="rotate(-90 55.1 224.3)">330R</text>
<text x="60.5" y="224.3" transform="rotate(-90 60.5 224.3)">R3</text>
<text x="65.3" y="224.3" transform="rotate(-90 65.3 224.3)">330R</text>
<text x="70.6" y="224.3" transform="rotate(-90 70.6 224.3)">R4</text>
<text x="75.4" y="224.3" transform="rotate(-90 75.4 224.3)">330R</text>
<text x="80.8" y="224.3" transform="rotate(-90 80.8 224.3)">R5</text>
<text x="85.6" y="224.3" transform="rotate(-90 85.6 224.3)">330R</text>
<text x="90.9" y="224.3" transform="rotate(-90 90.9 224.3)">R6</text>
<text x="95.7" y="224.3" transform="rotate(-90 95.7 224.3)">330R</text>
<text x="185.8" y="231.3">IC1P</text>
<text x="193.4" y="231.3">IC2P</text>
<text x="201" y="231.3">IC3P</text>
<text x="208.6" y="231.3">IC4P</text>
<text x="216.3" y="231.3">IC5P</text>
<text x="223.9" y="231.3">IC6P</text>
<text x="231.5" y="231.3">IC7P</text>
<text x="239.1" y="231.3">IC8P</text>
<text x="246.7" y="231.3">IC9PIC10P</text>
<text x="55.4" y="235.2" transform="rotate(-90 55.4 235.2)">LED1</text>
<text x="65.5" y="235.2" transform="rotate(-90 65.5 235.2)">LED2</text>
<text x="75.7" y="235.2" transform="rotate(-90 75.7 235.2)">LED3</text>
<text x="85.8" y="235.2" transform="rotate(-90 85.8 235.2)">LED4</text>
<text x="96" y="235.2" transform="rotate(-90 96 235.2)">LED5</text>
<text x="49.3" y="243.4">GND</text>
<text x="59.4" y="243.4">GND</text>
<text x="69.6" y="243.4">GND</text>
<text x="79.7" y="243.4">GND</text>
<text x="89.9" y="243.4">GND</text>
<text x="219.4" y="251">GND</text>
</g>
<g font-size="2.4" fill="#808080">
<text x="188" y="22.1">1</text>
<text x="44" y="27.1">1</text>
<text x="44" y="29.7">2</text>
<text x="188" y="27.1">2</text>
<text x="198.9" y="24.6">3</text>
<text x="223.5" y="29.7">4</text>
<text x="223.5" y="34.8">5</text>
<text x="234.5" y="32.2">6</text>
<text x="259.1" y="37.3">1</text>
<text x="280.2" y="39.8">3</text>
<text x="186.8" y="42.4">12</text>
<text x="186.8" y="47.5">13</text>
<text x="198.9" y="44.9">11</text>
<text x="222.3" y="44.9">10</text>
<text x="234.5" y="47.5">8</text>
<text x="259.1" y="42.4">2</text>
<text x="342.9" y="47.5">4</text>
<text x="223.5" y="50">9</text>
<text x="342.9" y="52.5">5</text>
<text x="364" y="50">6</text>
<text x="44" y="57.6">1</text>
<text x="44" y="60.2">2</text>
<text x="44" y="62.7">3</text>
<text x="44" y="65.2">4</text>
<text x="188" y="65.2">1</text>
<text x="188" y="70.3">2</text>
<text x="198.9" y="67.8">3</text>
<text x="259.1" y="70.3">1</text>
<text x="341.7" y="70.3">10</text>
<text x="223.5" y="77.9">4</text>
<text x="259.1" y="75.4">2</text>
<text x="280.2" y="72.9">3</text>
<text x="297.2" y="72.9">4</text>
<text x="297.2" y="77.9">5</text>
<text x="318.3" y="75.4">6</text>
<text x="342.9" y="75.4">9</text>
<text x="364" y="72.9">8</text>
<text x="223.5" y="83">5</text>
<text x="234.5" y="80.5">6</text>
<text x="88.9" y="88.1">2</text>
<text x="88.9" y="85.5">4</text>
<text x="94.8" y="89.2">D</text>
<text x="94.8" y="86.7">PRE</text>
<text x="103.7" y="86.7">Q</text>
<text x="110" y="85.5">5</text>
<text x="88.9" y="95.7">1</text>
<text x="88.9" y="93.2">3</text>
<text x="94.8" y="94.3">CLK</text>
<text x="110" y="95.7">6</text>
<text x="297.2" y="95.7">1</text>
<text x="297.2" y="90.6">2</text>
<text x="308.1" y="93.2">3</text>
<text x="341.7" y="95.7">12</text>
<text x="94.8" y="96.8">CLR</text>
<text x="103.7" y="96.8">Q</text>
<text x="186.8" y="100.8">13</text>
<text x="223.5" y="98.2">9</text>
<text x="234.5" y="100.8">8</text>
<text x="341.7" y="100.8">13</text>
<text x="364" y="98.2">11</text>
<text x="186.8" y="105.9">12</text>
<text x="198.9" y="103.3">11</text>
<text x="222.3" y="103.3">10</text>
<text x="87.7" y="110.9">12</text>
<text x="87.7" y="108.4">10</text>
<text x="94.8" y="112.1">D</text>
<text x="94.8" y="109.5">PRE</text>
<text x="103.7" y="109.5">Q</text>
<text x="110" y="108.4">9</text>
<text x="223.5" y="113.5">4</text>
<text x="39.5" y="116">13</text>
<text x="56.7" y="116">12</text>
<text x="87.7" y="118.6">13</text>
<text x="87.9" y="116">11</text>
<text x="94.8" y="119.7">CLR</text>
<text x="94.8" y="117.1">CLK</text>
<text x="103.7" y="119.7">Q</text>
<text x="110" y="118.6">8</text>
<text x="223.5" y="118.6">5</text>
<text x="234.5" y="116">6</text>
<text x="261.6" y="116">9</text>
<text x="272.6" y="118.6">8</text>
<text x="298.5" y="118.6">12</text>
<text x="260.4" y="121.1">10</text>
<text x="298.5" y="123.6">13</text>
<text x="310.7" y="121.1">11</text>
<text x="188" y="131.3">1</text>
<text x="355" y="126.2">1</text>
<text x="362" y="126.2">2</text>
<text x="188" y="136.3">2</text>
<text x="198.9" y="133.8">3</text>
<text x="223.5" y="133.8">4</text>
<text x="234.5" y="136.3">6</text>
<text x="261.6" y="136.3">9</text>
<text x="57.4" y="144">11</text>
<text x="74.5" y="144">10</text>
<text x="223.5" y="138.9">5</text>
<text x="260.4" y="141.4">10</text>
<text x="272.6" y="138.9">8</text>
<text x="342.9" y="144">1</text>
<text x="342.9" y="149">2</text>
<text x="364" y="146.5">3</text>
<text x="260.4" y="154.1">12</text>
<text x="58.4" y="156.7">9</text>
<text x="74.5" y="156.7">8</text>
<text x="260.4" y="159.2">13</text>
<text x="272.6" y="156.7">11</text>
<text x="188" y="164.3">1</text>
<text x="198.9" y="166.8">3</text>
<text x="223.5" y="166.8">4</text>
<text x="58.4" y="169.4">1</text>
<text x="74.5" y="169.4">2</text>
<text x="188" y="169.4">2</text>
<text x="223.5" y="171.9">5</text>
<text x="234.5" y="169.4">6</text>
<text x="293.5" y="169.4">12</text>
<text x="315.7" y="171.9">11</text>
<text x="223.5" y="179.5">9</text>
<text x="293.5" y="174.4">13</text>
<text x="58.4" y="182.1">3</text>
<text x="74.5" y="182.1">4</text>
<text x="222.3" y="184.6">10</text>
<text x="234.5" y="182.1">8</text>
<text x="341.7" y="182.1">10</text>
<text x="364" y="184.6">8</text>
<text x="342.9" y="187.1">9</text>
<text x="58.4" y="194.7">5</text>
<text x="74.5" y="194.7">6</text>
<text x="222.3" y="192.2">12</text>
<text x="222.3" y="197.3">13</text>
<text x="234.5" y="194.7">11</text>
<text x="186.1" y="225.8" transform="rotate(-90 186.1 225.8)">14</text>
<text x="193.7" y="225.8" transform="rotate(-90 193.7 225.8)">14</text>
<text x="201.3" y="225.8" transform="rotate(-90 201.3 225.8)">14</text>
<text x="208.9" y="225.8" transform="rotate(-90 208.9 225.8)">14</text>
<text x="216.5" y="225.8" transform="rotate(-90 216.5 225.8)">14</text>
<text x="224.2" y="225.8" transform="rotate(-90 224.2 225.8)">14</text>
<text x="231.8" y="225.8" transform="rotate(-90 231.8 225.8)">14</text>
<text x="239.4" y="225.8" transform="rotate(-90 239.4 225.8)">14</text>
<text x="247" y="225.8" transform="rotate(-90 247 225.8)">14</text>
<text x="252.1" y="225.8" transform="rotate(-90 252.1 225.8)">14</text>
<text x="186.1" y="236.7" transform="rotate(-90 186.1 236.7)">7</text>
<text x="193.7" y="236.7" transform="rotate(-90 193.7 236.7)">7</text>
<text x="201.3" y="236.7" transform="rotate(-90 201.3 236.7)">7</text>
<text x="208.9" y="236.7" transform="rotate(-90 208.9 236.7)">7</text>
<text x="216.5" y="236.7" transform="rotate(-90 216.5 236.7)">7</text>
<text x="224.2" y="236.7" transform="rotate(-90 224.2 236.7)">7</text>
<text x="231.8" y="236.7" transform="rotate(-90 231.8 236.7)">7</text>
<text x="239.4" y="236.7" transform="rotate(-90 239.4 236.7)">7</text>
<text x="247" y="236.7" transform="rotate(-90 247 236.7)">7</text>
<text x="252.1" y="236.7" transform="rotate(-90 252.1 236.7)">7</text>
</g>
<g font-size="2" fill="#808080">
<text x="234" y="225.6" transform="rotate(-90 234 225.6)">VCC</text>
<text x="241.7" y="225.6" transform="rotate(-90 241.7 225.6)">VCC</text>
<text x="249.3" y="225.6" transform="rotate(-90 249.3 225.6)">VCC</text>
<text x="254.4" y="225.6" transform="rotate(-90 254.4 225.6)">VCC</text>
<text x="188.3" y="228.1" transform="rotate(-90 188.3 228.1)">VCC</text>
<text x="195.9" y="228.1" transform="rotate(-90 195.9 228.1)">VCC</text>
<text x="203.6" y="228.1" transform="rotate(-90 203.6 228.1)">VCC</text>
<text x="211.2" y="228.1" transform="rotate(-90 211.2 228.1)">VCC</text>
<text x="218.8" y="228.1" transform="rotate(-90 218.8 228.1)">VCC</text>
<text x="226.4" y="228.1" transform="rotate(-90 226.4 228.1)">VCC</text>
<text x="188.3" y="236.5" transform="rotate(-90 188.3 236.5)">GND</text>
<text x="195.9" y="236.5" transform="rotate(-90 195.9 236.5)">GND</text>
<text x="203.6" y="236.5" transform="rotate(-90 203.6 236.5)">GND</text>
<text x="211.2" y="236.5" transform="rotate(-90 211.2 236.5)">GND</text>
<text x="218.8" y="236.5" transform="rotate(-90 218.8 236.5)">GND</text>
<text x="226.4" y="236.5" transform="rotate(-90 226.4 236.5)">GND</text>
<text x="234" y="238.3" transform="rotate(-90 234 238.3)">GND</text>
<text x="241.7" y="238.3" transform="rotate(-90 241.7 238.3)">GND</text>
<text x="249.3" y="238.3" transform="rotate(-90 249.3 238.3)">GND</text>
<text x="254.4" y="238.3" transform="rotate(-90 254.4 238.3)">GND</text>
</g>
</svg>
